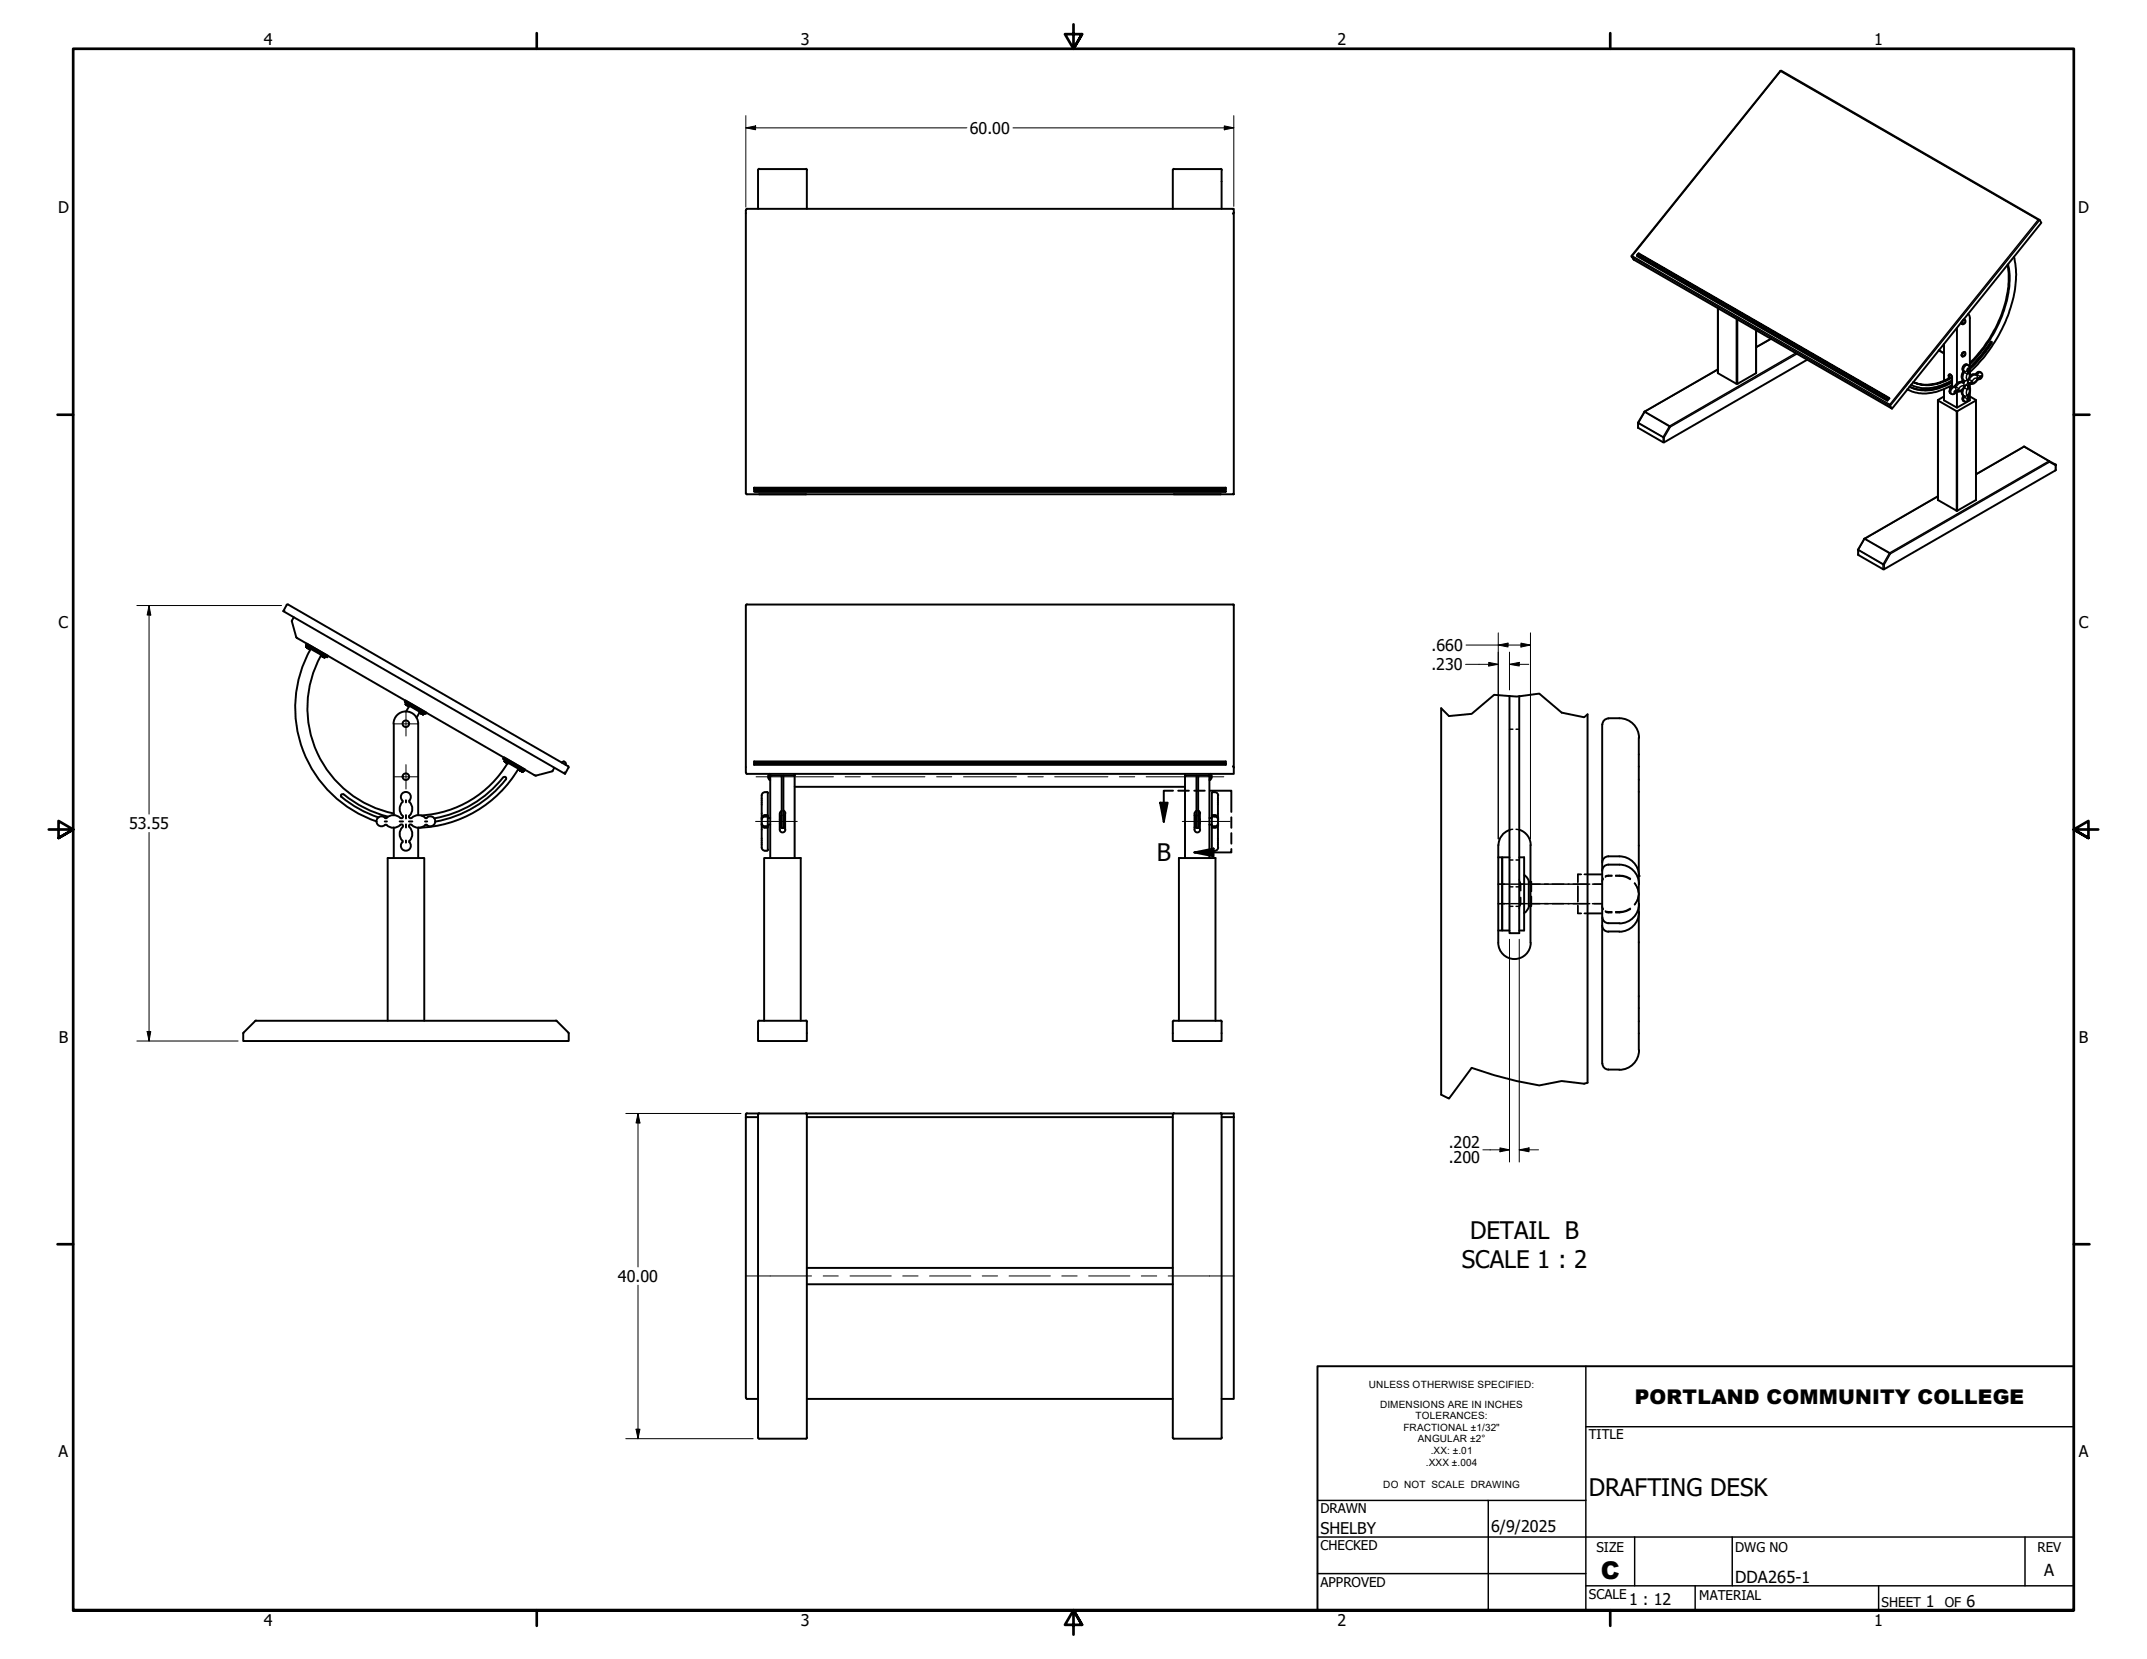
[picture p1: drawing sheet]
<svg xmlns="http://www.w3.org/2000/svg" width="559mm" height="432mm" viewBox="0 0 559 432" stroke-linecap="round" stroke-linejoin="round" font-family="sans-serif">
<!-- layer: Visible (ANSI) -->
<g fill="none" stroke="#000" stroke-width=".51">
<path d="M197.6 43.9l-.3 .3v10.2M197.6 44h12.1M209.8 43.9l.3 .3M210 44.3v10.1M305.5 43.9l-.3 .3v10.2M305.6 44h12.1M317.7 43.9l.3 .3M317.9 44.3v10.1M321.1 55.3v-.9h-126.8l-.2 .3v73.7l.2 .2 126.8 .1M321.1 55.3l-.2 .3M321.1 55.3v73.4l-.2-.2M530.5 57.2h.3l.5 .8-38.9 48.4"/>
<path d="M530.8 57.2l-67.3-38.8-38.8 48.2 .5 1 67.2 38.8-.5-1.1M426.1 66.6l65.1 37.7 .5-.7M426.1 66.4l65.1 37.5v.3l-65.1-37.6zM426.3 66h.2l65.2 37.6h-.2zM426.3 66l-.2 .4M522.5 69a26.7 26.7 0 0 1-3.6 17.1l-2.6 4.3-3.6 4.1M522.7 68.8a26.6 26.6 0 0 1-3.3 17.1 34 34 0 0 1-6.7 8.9M524.2 66.9a27.6 27.6 0 0 1-2.5 17.4 39.3 39.3 0 0 1-9 12.5M447.1 80.2v16.9l4.8 2.8h.3l4.9-2.9v-11.1M447.1 96.1l-19 11M460.9 88.1l-3.8 2.3M470.4 93.6l-37.3 21.5-6.8-3.7v-1.4"/>
<path d="M504.6 91.2l1.4 .8M506 89.5v9.6M507.5 97.5h.2l.4 .5v2.7M508.1 99.3a12.3 12.3 0 0 1-10.3 1.7l-.8-.4a10.9 10.9 0 0 0 10-.5l1.1-.6M508.1 99a11.1 11.1 0 0 1-10.7 1.1M508.1 98a11.2 11.2 0 0 1-10.1 1.4 9.9 9.9 0 0 0 9.1-.6l1-.5M509.3 85.3v14.5M510.6 83.7l-.1 .4 .2 .2M510.7 83.6a.46 .46 0 0 1 .8-.2 .46 .46 0 0 1-.1 .7 .39 .39 0 0 1-.6 .3 .39 .39 0 0 1-.1-.6zM510.9 98.9l-.3 .5M511 83.2h.4M511 91.8a.46 .46 0 0 1 .6 .3 .46 .46 0 0 1-.4 .5l-.5 .2-.1-.2z"/>
<path d="M511.4 91.7a.65 .65 0 0 0-.8 .3 .65 .65 0 0 0 .1 .8M512.2 96.6v.4M512.2 99v.5M512.3 81.7l.4 .9v14.4M512.4 96.5a1.11 1.11 0 0 0-.2-1.5l-.3-.1a1.16 1.16 0 0 0-1 .6 1.16 1.16 0 0 0 .1 1.2 1.77 1.77 0 0 0 0 2.4l-.3 .4a2 2 0 0 0-2.1 1.2 1.04 1.04 0 0 0-1 .5 1.04 1.04 0 0 0 0 1.2 .92 .92 0 0 0 1.5-.4l.2-.1M512.4 96.5a2.24 2.24 0 0 1-.1 2.6M512.7 99.9l-.4 .6M512.7 95.6l2.9-3 2.5-3.6h.3a26 26 0 0 1-5.7 7.1M512.7 99.9v1.1M512.8 97.9a1.25 1.25 0 0 1 1.4-.4l.1-.1a.79 .79 0 0 1 1-.6 .98 .98 0 0 1 .6 1.1 .98 .98 0 0 1-.9 .8h-.2M513 99.5l-.4 .3M514.9 98.7h-.2a1.91 1.91 0 0 1-2.1 1.2"/>
<path d="M515.1 98.3l-.3 .2M518.2 89a33.7 33.7 0 0 1-5.5 6.8M426.4 110l-.1 .1M428 107.2l-1.7 2.8M428 107.1v.1M491.2 104.2v.1M491.5 103.6l-.3 .3M504.4 104.2v26l4.8 2.8 5.1-2.8v-26M506 103.2l-1.6 1 4.8 2.9 5.1-2.9-1.6-1M506 101.3v2.9l3.3 1.9 3.4-1.9v-2.1M506 100v.3M508.1 100.2a12.2 12.2 0 0 1-10.8 1.5l-.9-.4"/>
<path d="M509.3 101.9v4.2M509.6 101.5l-.3 .2M510.6 101.5a1.47 1.47 0 0 0 .4 1.5v.1a.84 .84 0 0 0 0 1.2 1.01 1.01 0 0 0 1.3 0 1.01 1.01 0 0 0 .1-1.3v-.1M511.4 100.6a2.23 2.23 0 0 1-2.2 1.3M511.7 100.2l-.4 .3M512.2 103v.4M512.2 100.5v.5M512.3 100.5a2.16 2.16 0 0 1 .1 2.5M526.7 116.3l-12.4 7.1M526.9 116.3l8.2 4.8M526.9 116.2h-.2M196.3 127.1h122.7v.3h-122.7v-.5l122.7 .2"/>
<path d="M196.3 127.9l122.7 .1zM196.3 127.4v.5M197.6 128.7h.1M209.8 128.7h.1M305.5 128.7h.1M317.7 128.7h.1M319 127.4v.5M504.4 129.2l-19.1 11M535.1 121.1l-.1 1.3-44.7 25.8-6.6-3.7-.1-1.4M73.7 159.1l73.4 42.3M74.6 157.5l-.9 1.6 .3-.1M75 157.3l-.4 .1"/>
<path d="M75 157.4l72.9 42 .1 .4M194.4 157.3l-.3 .3v43.4l.2 .4h126.8v-1.6M194.4 157.4h126.6M320.9 157.4h.2v42.4M483.6 143v.2M485.2 140.3l-1.6 2.7M485.3 140.2l-.1 .1M76.5 160.7l-.6 1 1.2 4.2 .3 .2 61.7 35.6 .4 .2 4.4-1.3M79.7 168.3v.1M79.7 168.3l.5 .4M79.7 168.4l.9 .5M79.8 168.5h.1"/>
<path d="M79.9 168.5h.1M79.8 167.5l5.5 3.2-.1 .4-5.6-3.2zM79.9 168l.9 .6-.2 .3M79.9 168l-.2 .4M79.9 168.5l.1 .1M79.9 168l-.2 .3M80 168.6h.1M80 168.7h.1M80.1 168.6h-.1M80.1 168.5h-.1M80.1 168.6h.1M80.1 168.6v.1"/>
<path d="M80.1 168.7h.1M80.2 168.7h.1M80.2 168.8h.1M80.2 168.7l.4 .2M80.3 168.7v.1M80.3 168.8h.1M80.3 168.8h.2M80.4 168.8h.1M80.5 168.9h.1M80.6 168.9h.1M80.8 168.6l.1 .3 2.7 1.5M80.8 168.7l-.1 .2"/>
<path d="M80.9 168.9a31.2 31.2 0 0 0 17.1 44.9M83.5 170.6l.3-.4 .8 .6M83.5 170.6l.4 .2M83.5 170.6h.1M83.6 170.6a28 28 0 0 0 18.9 41.1M83.6 170.7h.1M83.6 170.6l.8 .5M83.6 170.6v.1M83.6 170.7l.2 .1M83.7 170.7h-.1M83.8 170.8h.1M83.8 170.9h.1"/>
<path d="M83.9 170.8v.1M83.9 170.8l.2 .1M83.9 170.8l.5 .3M84 170.9h.1M84.1 170.9h.1M84.1 170.9l.2 .1M84.2 171.1h.1M84.2 171h.1M84.3 171v.1M84.3 171.1h.1M84.3 171h.1M84.4 171.1h.1"/>
<path d="M84.5 171.1h.1M84.6 170.8l-.1 .3M102.4 188.4a3.2 3.2 0 0 1 3.2-3.2 3.2 3.2 0 0 1 3.2 3.2M102.5 188.4v23.8M105.5 182.3l5.5 3.2-.1 .2-.2 .1-5.2-3-.2-.2zM105.5 183.3l.5 .3M105.7 183.4h.1M105.7 183.4l.2 .1M105.9 183.5h.1M106 183.6h.1M106 183.6l.5 .2M106.1 183.7h.1"/>
<path d="M106.2 183.7h.1M106.2 183.7l.1 .1M106.3 183.8h.1M106.3 183.7h.1M106.5 183.8l-.8 1.4M106.6 183.7l2.7 1.6M106.7 183.5l-.2 .3M106.7 183.5l-.9-.6-.3 .4 1 .5M106.7 183.5h.1M108.8 188.4v23.8M109.2 185.4l.2-.3 .9 .5M109.2 185.4l.5 .3"/>
<path d="M109.2 185.4l-.8 1.4M109.2 185.4l.8 .5M109.3 185.5h.1M109.3 185.5l.2 .1M109.4 185.5h.1M109.5 185.7h.1M109.5 185.6h.1M109.5 185.6l.1 .1M109.6 185.7h.1M109.6 185.6h.1M109.7 185.7h.1M109.7 185.7v.1"/>
<path d="M109.7 185.8h.1M109.7 185.7l.3 .2M109.7 185.7l.4 .2M109.8 185.7l.1 .1M109.9 185.9h.1M110 185.9h-.1M110 185.9h.1M110 185.9h.2M110.1 185.9h.1M110.3 185.6l-.2 .3M110.3 185.6l-.1 .3M131.2 197.1l5.5 3.2-.2 .4-5.6-3.2z"/>
<path d="M131.3 198.1l.4 .3M131.4 198.3l.1 .1M131.4 198.3h.1M131.4 197.8l1 .5-.2 .4-.9-.6zM131.5 198.3h.1M131.6 198.4h.1M131.7 198.4h.1M131.7 198.4l.5 .2M131.7 198.5h.1M131.8 198.6h.2M131.9 198.5h.1M132 198.6h.1"/>
<path d="M132.1 198.6a28 28 0 0 1-22.4 13.6M132.3 198.6l2.6 1.5 .4-.1M144.3 199.8l-.5 .9M146.2 198.5l.5-.3 .5 .2v.7M148 199.8l-.9 1.6-.2-.4M196.3 198.4h122.7v.4h-122.7zM196.3 198.8v.3h122.7v-.3M196.3 198.4v-.2h122.7v.2M320.9 199.5l.2 .3M375.1 184.3v100.6M392.9 181.2v61.7h2.5v-61.7M413.2 185.9v95.9"/>
<path d="M417 188.5v88.3M418.6 186.9h2.8M418.6 187a1.56 1.56 0 0 0-1.5 1.6M421.5 186.9a5.1 5.1 0 0 1 5.1 5.2M426.5 192v45.4M88.8 207.4a30.1 30.1 0 0 0 9.7 5.4M89.4 206.8a.41 .41 0 0 0-.6 0 .41 .41 0 0 0 .1 .6M89.4 206.7a29.2 29.2 0 0 0 11.6 5.9M100.1 213.8h.6M100.2 212.9a1.32 1.32 0 0 0-1.9 .1 1.32 1.32 0 0 0 .2 1.8 1.32 1.32 0 0 0 1.9-.2l.2 .1M100.2 212.9h.4M100.6 214.7a2.51 2.51 0 0 0 3.6 0"/>
<path d="M100.6 212.9a2.51 2.51 0 0 1 3.6 0M102.5 215.4v7.9M104 213.8h.9M104.2 214.7a.41 .41 0 0 1 .6 0 .41 .41 0 0 1 0 .6M104.7 208.3a1.32 1.32 0 0 1 .1-1.8 1.32 1.32 0 0 1 1.9 .1 1.32 1.32 0 0 1-.2 1.9 2.85 2.85 0 0 1 .1 3.8M104.7 219.2a1.3 1.3 0 0 0 0 1.8 1.3 1.3 0 0 0 1.9 0 1.3 1.3 0 0 0 0-1.8M104.7 215.3a2.76 2.76 0 0 0 .1 3.8v.1M104.8 208.4v.1a2.85 2.85 0 0 0-.1 3.8M104.8 212.3a.41 .41 0 0 1 0 .6 .41 .41 0 0 1-.6 0M105.7 208.3v.6M105.7 212.2v.8M105.7 214.6v.8"/>
<path d="M105.7 218.8v.5M106.4 213.8h.9M106.5 212.3a.41 .41 0 0 0 0 .6 .41 .41 0 0 0 .6 0M106.6 215.3a2.76 2.76 0 0 1-.1 3.8l.1 .1M107.1 214.7a.41 .41 0 0 0-.6 0 .41 .41 0 0 0 0 .6M107.2 212.9a2.76 2.76 0 0 1 3.8 .1l.1-.1M108.8 215.4v7.9M110.6 213.8h.6M111.1 212.9a1.3 1.3 0 0 1 1.8 0 1.3 1.3 0 0 1 0 1.8 1.3 1.3 0 0 1-1.8 0M111.1 214.7l-.1-.1a2.85 2.85 0 0 1-3.8 .1M131 202.3a29.2 29.2 0 0 1-18 10.7M131 202.3a.41 .41 0 0 1 .6 0 .41 .41 0 0 1 .1 .6"/>
<path d="M131.7 202.8a30.1 30.1 0 0 1-18.4 11.1M134.9 200.1a31.2 31.2 0 0 1-26.1 15.3M135.1 200.4v.1M135.1 200.1v.3M135.1 200.4l.9 .5M135.2 200.4h.1M135.2 200.4l.2 .1M135.3 200l-.2 .3 .9 .6M135.3 200l.4 .3M135.3 200.6h.1M135.4 200.5h-.1M135.4 200.5v.1"/>
<path d="M135.4 200.6h.1M135.4 200.5h.1M135.4 200.6l.1 .1M135.5 200.6h.1M135.5 200.6v.1M135.5 200.7h.1M135.6 200.7h.1M135.6 200.7l.2 .1M135.7 200.7h.1M135.7 200.3h.1M135.8 200.3l.5 .2-.2 .4M135.8 200.8h.1"/>
<path d="M135.8 200.8v.1M135.9 200.8h-.1M136 200.9h.1M136.2 200.5l-.2 .4M198.2 214.6a.86 .86 0 0 0 .9 .9M198.2 214.2a.97 .97 0 0 0 1.4 .9M198.2 207v7.6M198.2 214.6v5.9M199.1 215.4h.5M199.6 212.5a1.01 1.01 0 0 0-1.4 .9M199.6 212.2a1.01 1.01 0 0 0-1.4 .8M199.6 206.2a1.01 1.01 0 0 0-1.4 .8"/>
<path d="M199.6 206.1l.3 .3M199.6 212.2l.3 .2M199.6 212.5l.3 .3M199.8 206.4v14.8M199.8 214.6h.7M199.8 212.9h.7M199.9 214.8l-.3 .3M199.9 215.2l-.3 .3M200 202.3l.4 .7M200.2 201.4l-.2 .9M200.3 201.4v1.6M200.3 203h.2"/>
<path d="M200.5 201.7l.3 .2M200.5 201.4v21.9M200.7 201.9h5.9M202.9 215.9a.73 .73 0 0 0 .8 .8 .73 .73 0 0 0 .7-.8M202.9 213.2v1.1M202.9 211.6v4.3M203 214.3l.2 .3M203.2 213l-.2 .3M203.5 201.9v13.6h.4v-13.6M203.5 212.2h-.2v3.2h.2M203.5 211l-.5 .7M203.9 211l.5 .7"/>
<path d="M203.9 212.2h.3v3.2h-.3M204.3 212.2v3.2M204.3 211.6v4.3M206.8 201.7l-.2 .2M206.8 204.8h101.6M206.8 201.4v21.9M308.4 201.7l.3 .2M308.4 201.4v21.9M308.6 201.9h6M310.9 215.9a.73 .73 0 0 0 .7 .8 .73 .73 0 0 0 .8-.8M310.9 212.2h.2v3.2h-.2M310.9 211.6v4.3"/>
<path d="M311.4 212.2h-.3v3.2h.3M311.4 201.9v13.6h.4v-13.6M311.4 211l-.4 .7M311.8 211l.6 .7-.1 4.2M311.8 212.2h.2v3.2h-.2M312 213l.2 .3M312.2 214.3l-.2 .3M312.3 213.2v1.1M314.8 201.7l-.3 .2M314.8 203h.1M314.8 201.4v21.9M314.8 214.6h.6"/>
<path d="M314.8 212.9h.6M314.9 201.4v1.6M315.1 201.4l.2 .9M315.3 202.3l-.4 .7M315.4 215.2l.3 .3M315.4 214.8l.1 .2 .7 .1M315.4 206.4v14.8l.1 .2h.7M315.7 212.5l-.3 .3M315.7 206.1l-.3 .3M315.7 215.4h.5M315.7 206.2h.5M315.7 212.5h.5"/>
<path d="M316.2 212.2h-.7l-.1 .2M316.2 206.2a.86 .86 0 0 1 .9 .8M316.2 212.2a.86 .86 0 0 1 .9 .8M316.2 212.5a.86 .86 0 0 1 .9 .9M317 207v13.5M317.1 214.2a.86 .86 0 0 1-.9 .9M317.1 214.6a.86 .86 0 0 1-.9 .9M390 220v25.4a4.2 4.2 0 0 0 4.2 4.2 4.2 4.2 0 0 0 4.2-4.2M392.9 216a4.2 4.2 0 0 0-2.9 4M395.5 216a4.2 4.2 0 0 1 2.9 4M398.3 220v25.4M198.2 220.6a.97 .97 0 0 0 1.4 .8"/>
<path d="M199.9 221.1l-.3 .3M317.1 220.6a.86 .86 0 0 1-.9 .8M390 223.1h1v19.1h-1M392.9 223.1h-1.9v19.1h1.9M395.4 223.1h1.3v19.1h-1.3M396.7 227.8l.7 .5 .5 1.2M397.9 235.9l-.3 .8-.9 .9M398.3 229.5h-.4v6.3h.4M413.2 237.7h3.8M413.2 227.6h3.8M417.1 238.7a1.56 1.56 0 0 0 1.5 1.6M418.6 222.9h2.8"/>
<path d="M418.6 225h2.8M418.6 225a1.62 1.62 0 0 0-1.6 1.7M418.6 222.9a1.62 1.62 0 0 0-1.6 1.6M421.5 222.9a5.1 5.1 0 0 1 5.1 5.1M421.5 225a5.1 5.1 0 0 1 5.1 5.2M426.5 237.4v35.9M426.6 235.2a5.1 5.1 0 0 1-5.1 5.1M426.6 237.4a5.1 5.1 0 0 1-5.1 5.1M417 240.9a1.62 1.62 0 0 0 1.6 1.6M418.6 242.4h2.8M418.6 240.3h2.8M63.4 268.8l-.1 2.2h84.7l-.1-2.2"/>
<path d="M66.6 265.7h78.1M66.6 265.6l-3.2 3.1M100.9 265.7v-42.4h9.5v42.4M144.7 265.6l3.2 3.1M197.6 265.6l-.3 .3v5.1h12.7v-5.1M197.6 265.7h12.1M198.9 265.7v-42.4h9.5v42.4M209.8 265.6l.3 .3M305.5 265.6l-.3 .3v5.1h12.7v-5.1M305.6 265.7h12.1M306.8 265.7v-42.4h9.6v42.4M317.7 265.6l.3 .3"/>
<path d="M417.1 276.8a1.56 1.56 0 0 0 1.5 1.6M418.6 278.4h2.8M426.6 273.3a5.1 5.1 0 0 1-5.1 5.1M194.1 290.1v73.6l.3 .4h2.9M194.4 289.8l-.3 .2M194.4 289.8h126.7v1M197.3 290.1v84.1l.3 .3h12.1M197.3 290.8h-3.2M197.6 289.8l-.3 .2M209.8 289.8l.3 .2M210 290.1v84.1M210 290.8h95.2"/>
<path d="M305.2 290.1v84.1l.3 .3h12.2M305.5 289.8l-.3 .2M317.7 289.8l.3 .2M317.9 290.1v84.1M317.9 290.8h3.2M321.1 290.8v73.3h-3.2M210 334.3h95.2M210 330h95.2M210 364.1h95.2M210.1 374.2l-.3 .3M318 374.2l-.3 .3"/>
<circle cx="105.6" cy="188.4" r=".86"/>
<circle cx="105.6" cy="202.2" r=".86"/>
</g>
<g fill="#000">
<circle cx="496.4" cy="101.3" r=".25"/>
<circle cx="79.7" cy="168.3" r=".25"/>
<circle cx="79.9" cy="168" r=".25"/>
<circle cx="80" cy="168.6" r=".25"/>
<circle cx="80.1" cy="168.7" r=".25"/>
<circle cx="80.2" cy="168.7" r=".25"/>
<circle cx="80.3" cy="168.7" r=".25"/>
<circle cx="80.5" cy="168.8" r=".25"/>
<circle cx="80.6" cy="168.9" r=".25"/>
<circle cx="83.6" cy="170.7" r=".25"/>
<circle cx="83.9" cy="170.9" r=".25"/>
<circle cx="84.1" cy="170.9" r=".25"/>
<circle cx="84.7" cy="170.8" r=".25"/>
<circle cx="106" cy="183.6" r=".25"/>
<circle cx="109.4" cy="185.1" r=".25"/>
<circle cx="109.8" cy="185.8" r=".25"/>
<circle cx="110.3" cy="185.6" r=".25"/>
<circle cx="110.4" cy="185.6" r=".25"/>
<circle cx="131.7" cy="198.4" r=".25"/>
<circle cx="131.8" cy="198.5" r=".25"/>
<circle cx="135" cy="200.3" r=".25"/>
<circle cx="135.3" cy="200" r=".25"/>
<circle cx="135.6" cy="200.7" r=".25"/>
<circle cx="136" cy="200.9" r=".25"/>
<circle cx="136.2" cy="200.5" r=".25"/>
<circle cx="321.1" cy="289.8" r=".25"/>
</g>
<!-- layer: Visible Narrow (ANSI) -->
<g fill="none" stroke="#000" stroke-width=".38">
<path d="M463.4 18.5l67.1 38.7-38.6 48.1-67.1-38.7zM463.6 18.4l-.2 .1M530.9 57.3l-39 48.4-67.1-38.8M424.7 66.5l.1 .1M424.7 66.8l.1 .1M424.8 66.9l.4 .7M424.8 66.6v.3M447.1 96.2l-19 10.9 6.5 3.8M447.2 80.2v17M451.9 82.9v17M452.2 83.1v16.8M457 85.9v11.3"/>
<path d="M461 88.2l-3.9 2.2M467.4 91.9l-32.8 19M467.7 92.1l-33 19-1.6 2.8M504.7 91.1l1.3 .8M507.1 97.7h.3M507.1 97.7a.45 .45 0 0 1 .5-.4 .45 .45 0 0 1 .4 .6l.1 .3M507.1 97.7v.9M507.1 99.5v.3M507.4 97.7v.7M507.4 99.4v.2M507.5 97.5l-.1 .2M507.7 97.5l-.3 .2"/>
<path d="M508.1 98.3v2.4M510.7 99.5l.2 .1h-.7l-1.1 1.1M510.9 96.8l.3 .1M511 98.9v.5a2.43 2.43 0 0 0-1.9 .8l-.3 .5h-.2M511 96.5v.1a2.15 2.15 0 0 0 0 2.3M511.2 92.3l.1 .2zM511.2 96.9l-.3 1.1v.7l.3 .4-.2-.2M511.2 96.9l.8 .4M511.3 83.8v.3zM511.9 94.9a1.11 1.11 0 0 0-.9 1.6M512 96.4l.1-.5 .3-.1-.2 .8-.2-.2a.5 .5 0 0 1-.8 .2v.3M512 97.3l-.3 .9 .3 .6"/>
<path d="M512.2 99.5l.4 .3-.5 .6a.33 .33 0 0 1-.3-.3 .33 .33 0 0 1 .3-.3zM512.2 95a1.11 1.11 0 0 0-1 1.6l-.2-.1M512.3 98.6l-.1 .4-.2-.2-.3 .3h-.5v.4l-.3 .1 .3 .4-.2 .5h.3l-.3 .3M512.3 97.2l-.1-.2-.2 .3M512.3 98.6l.2 .1M512.3 96.2l.1 .1M512.4 96.5v.3a.47 .47 0 0 0 .2 .7l-.3 1.1M512.5 98.7l-.1 .2M512.5 98.7l.8 .5M513.3 99.2l-.3 .3h.3l-.1 .1-.5 .3M514.2 97.5l.2 .2-.4-.2-.5 .2-1 1M514.3 97.3l.3 .2"/>
<path d="M514.5 98.4l-.6 .1-.6 .7M514.5 98.8l.2 .1M514.6 97.5l-.2 .2 .3 .4-.2 .3 .3 .1a1.41 1.41 0 0 1-1.5 1M514.6 97.5l.8 .5M515.3 96.8h-.4l-.7 .7h-.8l-.7 .5M515.4 98l-.3 .3 .3 .1-.6 .3M515.4 98l.3-.2v.3l-.3 .2M515.6 97l-.3-.1-.7 .6M518.2 89.2l.2 .1M426.3 110h.2M426.4 111.4v-1.2l6.5 3.7v1.2M426.5 110l6.4 3.7"/>
<path d="M428 107.2l.1 .1M428.1 107.1v.2M428.1 107.3l6.4 3.7M428.1 107.3l-1.6 2.7M432.9 113.7v.2h.2M432.9 113.7l.2 .2M433.1 113.9v1.2M434.5 111l-1.6 2.7M434.6 110.9l-.1 .1M434.6 110.9l.1 .2-.2-.1M504.4 104.3v25.9M507.2 100.7l.4 .5"/>
<path d="M507.5 100.6l.2 .4M508.6 100.7l.2 .1a1.11 1.11 0 0 0-.9 1.7M508.6 100.7a1.11 1.11 0 0 0-1 1.7M508.8 100.5l.3 .2M509 101.7l-.4 .4 .2 .1 .2-.2M509 102l.1 .1M509.1 100.7l-.3 .1 .3 .4-.1 .5h.3l-.3 .3M509.1 100.7l.7 .5M509.2 107v25.9M509.5 107v25.9M509.8 101.2l-.2 .3h.2l-.1 .2-.4 .2M510.7 101.5l-.1 .7 .3 .6a.35 .35 0 0 1 .2 .3 .35 .35 0 0 1-.2 .3l-.1 .6 .2 .3"/>
<path d="M510.9 103.2l.3 .2M511 100.5l-.3-.1-.5 .2-.4 .6M511 100.8l-.4 .6-.8 .1M511 100.8l.2 .1M511.2 100.9l-.3 1.1v.7l.3 .4-.2-.2M511.2 103.4l-.2 .5 .2 .6M511.2 100.9l.8 .4M511.2 103.4l.8 .4M511.3 100.7l-.1 .2M512 101.3l-.3 .9 .3 .6M512.3 101.2l-.1-.2-.2 .3M512.3 102.6l-.1 .4-.2-.2a.5 .5 0 0 1-.8 .3v.3"/>
<path d="M512.3 100.5v.7l.3 .5-.3 .9M512.3 103.6l.1 .3-.3 .3-.2-.2 .1-.2M512.3 102.6l.1 .1M512.4 102.9v.5l-.1 .2-.1-.2-.2 .4M514.2 104.3v25.9M526.7 116.3h.2M514.3 123.5l12.5-7.2 6.5 3.7-41.4 23.9-6.5-3.7 19-11M533.3 120l.1 .3zM535 120.9l.1 .2M535 122.4v-1.2l-1.6-.9-41.4 23.8-1.6 2.8M483.6 143l.1 .1M483.7 143.1h-.1"/>
<path d="M483.7 143.1l1.6-2.8 6.4 3.7M483.7 144.5v-1.3l6.4 3.7v1.2M483.7 143.1l6.5 3.7M485.3 140.2l-.1 .1M490.2 146.8l-.1 .1h.3M490.2 146.8l.2 .1M490.4 146.9v1.2M491.7 144l.3 .1zM491.7 144l-1.5 2.8"/>
</g>
<!-- layer: Break Line (ANSI) -->
<path d="M375.1 184.3l2 2.1 5.9-.6 5.9-5a29 29 0 0 0 11.7-.3l5.9 5 5.8 1.2 .9-.8M413.2 281.8l-.9 .3-5.8-.7-5.9 1.1-5.9-1.1-5.8-1.6-5.9-1.9-5.9 8-2-1" fill="none" stroke="#000" stroke-width=".51"/>
<!-- layer: Hidden (ANSI) -->
<g fill="none" stroke="#000" stroke-width=".38">
<path d="M392.9 189.8h.9M394.6 189.8h.8M393.7 215.8l-.8 .2M394.6 215.8l.8 .2M390 235.2h2.1M390 230.1h2.1M392.2 235.2h.7M392.2 230.1h.7M392.9 223.8h.9M392.9 235.9h.9M392.9 230.8h.9M393.2 235.2h4.3"/>
<path d="M393.2 230.1h4.3M394.6 223.8h.8M394.6 235.9h.8M394.6 230.8h.8M395.4 228.9l.1 .3M395.5 236.2l-.1 .3M395.5 229.4l.2 .5M395.7 235.5l-.2 .4M395.8 230v1.8M395.8 233.6v1.7M397.7 235.2h16.1M397.7 230.1h16.1"/>
<path d="M398.3 229.5h.3v2.5M398.6 233.3v2.5h-.3M410.7 230.6v4.1M410.7 235.7v2h.8M411.5 227.6h-.8v2M412.4 237.7h.8M412.4 227.6h.8M414.5 235.2h2.5M414.5 230.1h2.5M417 235.7l.3 .8M417 236l.3 .7M417.3 228.6l-.3 .8"/>
<path d="M417.3 228.9l-.3 .7M417.8 237.1l1.7 .2M417.8 237.3l.3 .2 1.4 .1M419.5 227.8l-1.7 .2M419.5 228l-1.4 .1-.3 .2M420.5 228a5.3 5.3 0 0 1 3.8 .9M420.5 227.8a5.6 5.6 0 0 1 3.9 .9M424.3 236.4a5 5 0 0 1-3.8 .9M424.4 236.6a5.4 5.4 0 0 1-3.9 1M425.4 229.9a4.9 4.9 0 0 1 1.1 2.8M425.4 229.8a4.8 4.8 0 0 1 1.1 2.9M426.5 237.3v.1"/>
<path d="M426.5 232.7a4.3 4.3 0 0 1-1.1 2.8M426.5 232.7a4.3 4.3 0 0 1-1.1 2.7"/>
</g>
<g fill="#000">
<circle cx="426.5" cy="228" r=".19"/>
<circle cx="426.5" cy="232.7" r=".19"/>
</g>
<!-- layer: Detail Boundary (ANSI) -->
<path d="M301.9 208.9h2l-1 5zM305.3 205.8h-2.4v8.1M306.6 205.8h2.8M310.8 205.8h2.8M315 205.8h5.5v5.5M320.5 212.7v2.8M320.5 216.9v2.7M310.8 221.9l5-1v2zM320.5 221v.9h-9.7" fill="none" stroke="#000" stroke-width=".51"/>
<path d="M301.9 208.9h2l-1 5zM310.8 221.9l5-1v2z" fill="#000"/>
<!-- layer: Border (ANSI) -->
<g fill="none" stroke="#000" stroke-width=".7">
<path d="M139.7 8.6v4.1M279.4 6.3v6.4l-2.2-3.8h4.4l-2.2 3.8 2.2-3.8M419.1 8.6v4.1M15 107.9h4M539.8 107.9h4M12.7 215.9h6.3l-3.8-2.2v4.4l3.8-2.2-3.8 2.2M546.1 215.9h-6.3l3.8-2.2v4.4l-3.8-2.2 3.8 2.2M15 323.8h4M539.8 323.8h4M19 419.1v-406.4h520.8v406.4h-520.8h520.8M139.7 419.1v4.1M419.1 419.1v4.1"/>
<path d="M281.6 422.9l-2.2-3.8 2.2 3.8h-4.4l2.2-3.8v6.3"/>
</g>
<!-- layer: Title (ANSI) -->
<path d="M412.7 355.6v63.5M412.7 371.3h127.1M342.9 390.5h69.8M387.3 390.5v28.6M342.9 409.6h69.8M342.9 400h196.9M412.7 412.7h127.1M425.4 400v12.7M441.2 412.7v6.4M450.8 400v12.7M488.9 412.7v6.4M527 400v12.7" fill="none" stroke="#000" stroke-width=".38"/>
<path d="M342.9 355.6h196.9v63.5h-196.9z" fill="none" stroke="#000" stroke-width=".51"/>
<!-- layer: Dimension (ANSI) -->
<g fill="none" stroke="#000" stroke-width=".26">
<path d="M194.1 33.3l2.6-.5v1zM194.1 33.3h57.6M194.1 30.1v23.8M263.7 33.3h57.4M318.6 32.8l2.5 .5-2.5 .5zM321.1 30.1v23.6M35.6 157.6h37.7M38.8 157.6l.4 2.5h-.9zM38.8 157.6v54.3M381.4 172.9h8.6M381.6 167.9h16.7M387.5 172.4l2.5 .5-2.5 .5z"/>
<path d="M390 167.9l2.5-.5v1zM390 164.7v53.7M392.9 172.9l2.5-.5v1zM392.9 169.7v9.9M392.9 172.9h5M395.9 167.4l2.4 .5-2.4 .5zM398.3 164.7v53.7M38.8 216.7v54.3M392.9 244.5v58M395.4 244.5v58M35.6 271h26.4M38.3 268.5h.9l-.4 2.5z"/>
<path d="M162.9 289.8h29.9M166.1 289.8l.5 2.5h-1.1zM166.1 289.8v40M386 299.3h6.9M390.4 298.8l2.5 .5-2.5 .5zM395.4 299.3l2.6-.5v1zM395.4 299.3h5M166.1 334.5v40M162.9 374.5h33.1M165.5 372h1.1l-.5 2.5z"/>
</g>
<path d="M194.1 33.3l2.6-.5v1zM318.6 32.8l2.5 .5-2.5 .5zM38.8 157.6l.4 2.5h-.9zM387.5 172.4l2.5 .5-2.5 .5zM390 167.9l2.5-.5v1zM392.9 172.9l2.5-.5v1zM395.9 167.4l2.4 .5-2.4 .5zM38.3 268.5h.9l-.4 2.5zM166.1 289.8l.5 2.5h-1.1zM390.4 298.8l2.5 .5-2.5 .5zM395.4 299.3l2.6-.5v1zM165.5 372h1.1l-.5 2.5z" fill="#000"/>
<!-- layer: Centerline (ANSI) -->
<g fill="none" stroke="#000" stroke-width=".26">
<path d="M196.7 213.8h10.8M196.8 202.2h20.1M220 202.2h3.9M226.9 202.2h13.8M243.8 202.2h3.9M250.8 202.2h13.7M267.5 202.2h4M274.5 202.2h13.9M291.3 202.2h4M298.3 202.2h20.2M307.7 213.8h12.5M194.1 332.1h17.1"/>
<path d="M214.2 332.1h4M221.2 332.1h10.8M234.9 332.1h4.1M241.9 332.1h10.8M255.7 332.1h4M262.6 332.1h10.8M276.4 332.1h4M283.3 332.1h10.8M297.1 332.1h4M304 332.1h17.1"/>
</g>
<!-- layer: Center Mark (ANSI) -->
<path d="M102.5 188.4h6.3M105.7 185.2v6.4M105.7 199v6.4M102.5 202.2h6.3" fill="none" stroke="#000" stroke-width=".26"/>
<g font-size="6.3">
<text x="301.1" y="224.2">B</text>
<text x="382.7" y="322.5">DETAIL B</text>
<text x="380.4" y="329.9">SCALE 1 : 2</text>
<text x="413.5" y="389.4">DRAFTING DESK</text>
<text x="416.6" y="410.9">C</text>
</g>
<text font-size="5.3" x="425.5" y="365.4">PORTLAND COMMUNITY COLLEGE</text>
<g font-size="4.3">
<text x="451.6" y="411.9">DDA265-1</text>
<text x="532.1" y="410.2">A</text>
</g>
<g font-size="4.2">
<text x="68.7" y="11.7">4</text>
<text x="208.4" y="11.7">3</text>
<text x="348.1" y="11.7">2</text>
<text x="487.8" y="11.7">1</text>
<text x="252.4" y="34.8">60.00</text>
<text x="15.1" y="55.5">D</text>
<text x="540.9" y="55.5">D</text>
<text x="15.2" y="163.4">C</text>
<text x="541" y="163.4">C</text>
<text x="372.6" y="169.4">.660</text>
<text x="372.6" y="174.4">.230</text>
<text x="33.6" y="215.8">53.55</text>
<text x="15.3" y="271.4">B</text>
<text x="541.1" y="271.4">B</text>
<text x="377.1" y="298.8">.202</text>
<text x="377.1" y="302.8">.200</text>
<text x="160.8" y="333.6">40.00</text>
<text x="15.2" y="379.3">A</text>
<text x="541" y="379.3">A</text>
<text x="343.7" y="399.2">SHELBY</text>
<text x="388.1" y="398.7">6/9/2025</text>
<text x="424" y="417.7">1 : 12</text>
<text x="501.3" y="418.3">1</text>
<text x="511.8" y="418.3">6</text>
<text x="68.7" y="423.2">4</text>
<text x="208.4" y="423.2">3</text>
<text x="348.1" y="423.2">2</text>
<text x="487.8" y="423.2">1</text>
</g>
<g font-size="3.5">
<text x="413.5" y="374.6">TITLE</text>
<text x="343.7" y="393.8">DRAWN</text>
<text x="343.7" y="403.4">CHECKED</text>
<text x="415.5" y="404.1">SIZE</text>
<text x="451.6" y="404.1">DWG NO</text>
<text x="530.3" y="404">REV</text>
<text x="343.7" y="412.9">APPROVED</text>
<text x="413.5" y="416.1">SCALE</text>
<text x="442.3" y="416.5">MATERIAL</text>
<text x="489.7" y="418.3">SHEET</text>
<text x="506.2" y="418.3">OF</text>
</g>
<g font-size="2.6">
<text x="356.3" y="361.4">UNLESS OTHERWISE SPECIFIED:</text>
<text x="359.2" y="366.5">DIMENSIONS ARE IN INCHES</text>
<text x="368.4" y="369.4">TOLERANCES:</text>
<text x="365.3" y="372.4">FRACTIONAL ±1/32&quot;</text>
<text x="369" y="375.4">ANGULAR ±2°</text>
<text x="371.1" y="381.4">.XXX ±.004</text>
<text x="372.4" y="378.4">.XX: ±.01</text>
<text x="360" y="387.3">DO NOT SCALE DRAWING</text>
</g>
</svg>
